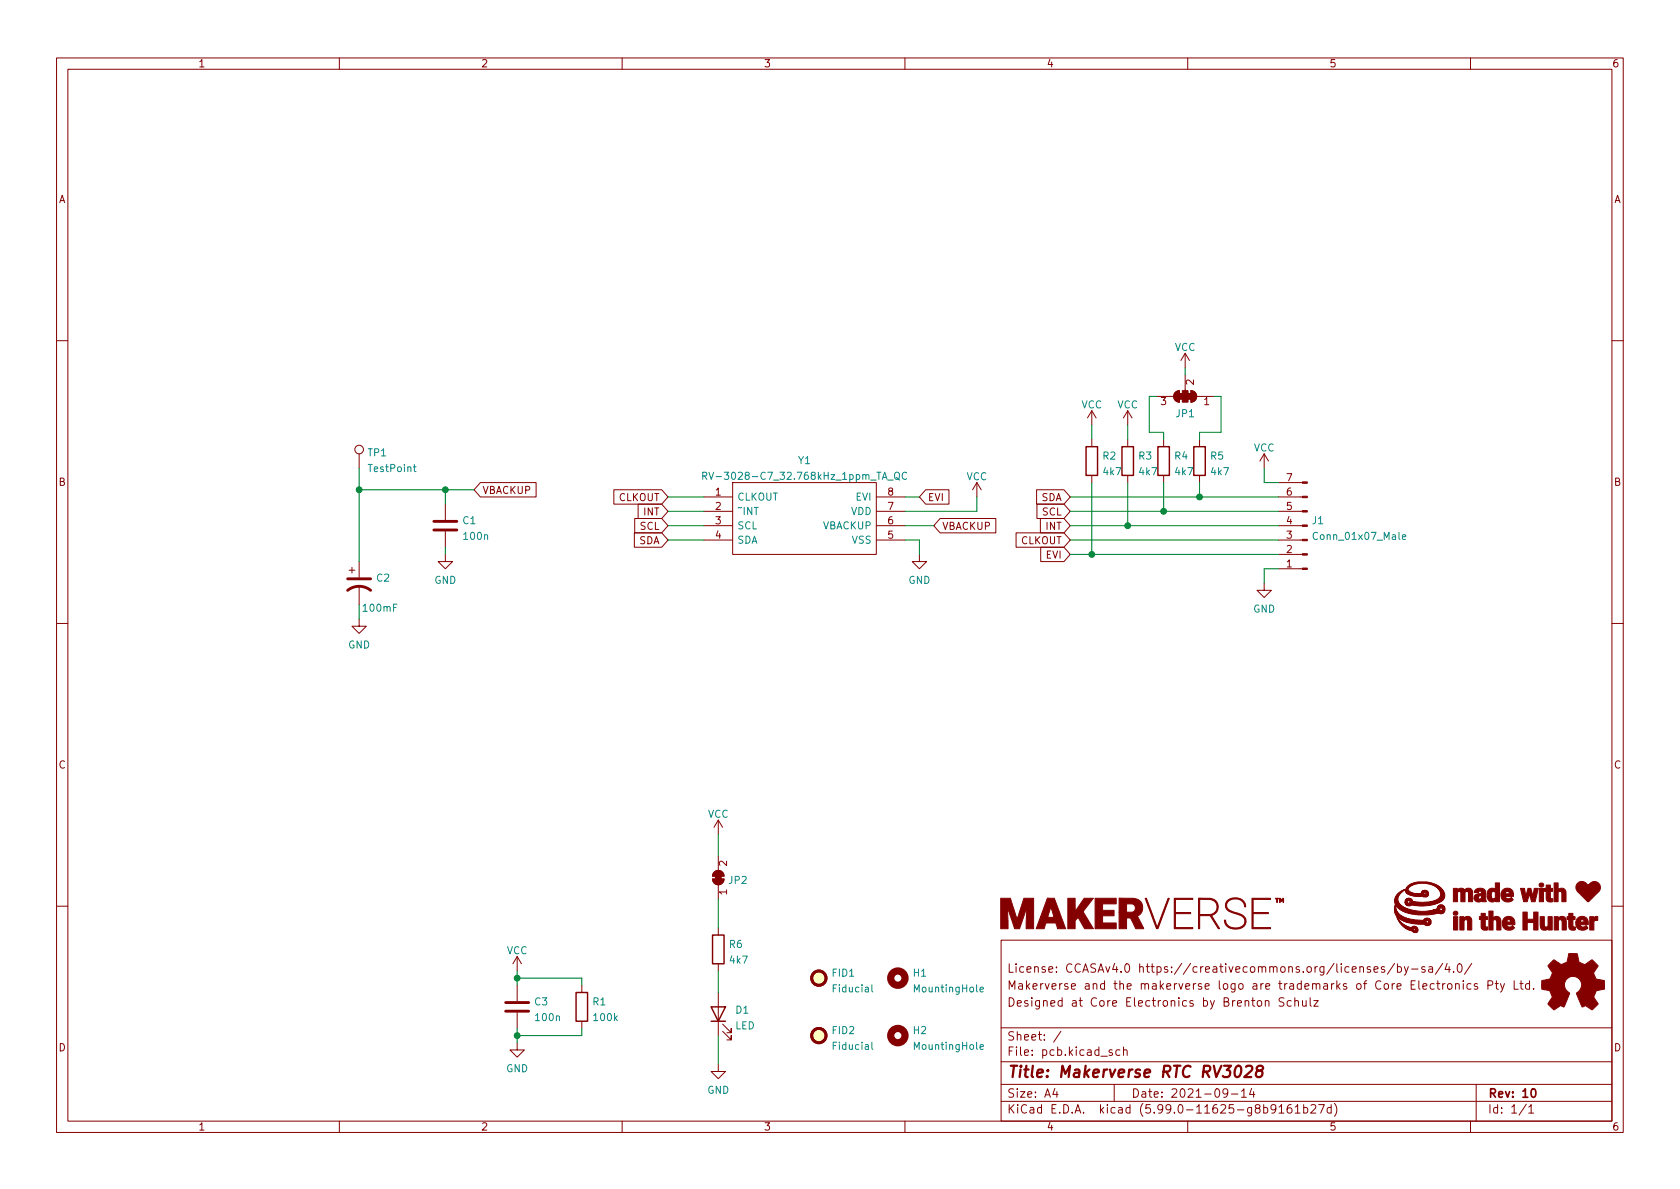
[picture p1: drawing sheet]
<svg xmlns="http://www.w3.org/2000/svg" width="297mm" height="210mm" viewBox="0 0 297 210" stroke-linecap="round" stroke-linejoin="round" font-family="sans-serif">
<g fill="none" stroke="#840000" stroke-width=".18">
<path d="M10 10.2h277v190.1h-277zM12 12.2h273v186.1h-273zM60 10.2v2M110 10.2v2M160 10.2v2M210 10.2v2M260 10.2v2M10 60.2h2M193 72.6l-.7 1.3M193 72.6v2.6M193 77.7v1.3M193 72.6l.8 1.3"/>
<path d="M199.4 72.6l-.8 1.3M199.4 72.6v2.6M199.4 77.7v1.3M199.4 72.6l.8 1.3M204.5 70.1h3M205.7 77.7v1.3M207.8 69.4l.7-.3v2a1.02 1.02 0 0 1-.9-.6 1.02 1.02 0 0 1 .2-1.1zM209.5 62.5l-.7 1.2M209.5 62.5v2.5M209.5 66.3v2.8M209.5 62.5l.8 1.2M210.6 69.1a1.02 1.02 0 0 1 1 1 1.02 1.02 0 0 1-1 1z"/>
<path d="M211.6 70.1h3M212.1 77.7v1.3M285 60.2h2M63.5 80.3v2.5M63.5 99.3v2.8M78.7 98v1.3h1.3l-1.3 1.3-1.2-1.3h1.2M78.7 89.1v2.8M78.7 94v2.8M84.9 85.3h9.9v2.6h-9.9l-1.1-1.3zM108.5 86.6h8.5l1.1 1.3-1.1 1.2h-8.5zM112.2 94.2h4.8l1.1 1.3-1.1 1.3h-4.8zM112.2 91.7h4.8l1.1 1.3-1.1 1.2h-4.8z"/>
<path d="M112.8 89.1h4.2l1.1 1.3-1.1 1.3h-4.2zM124.5 87.9h5M124.5 90.4h5M124.5 93h5M124.5 95.5h5M129.5 85.3h25.4v12.7h-25.4zM154.9 87.9h5.1M154.9 90.4h5.1M154.9 93h5.1M154.9 95.5h5.1M162.6 98v1.3h1.2l-1.2 1.3-1.3-1.3h1.3M163.7 86.6h4.1v2.5h-4.1l-1.1-1.2z"/>
<path d="M166.2 91.7h9.9v2.5h-9.9l-1.1-1.2zM172.7 85.3l-.7 1.3M172.7 85.3v2.6M172.7 85.3l.8 1.3M179.7 94.2h8.4l1.1 1.3-1.1 1.3h-8.4zM183.3 86.6h4.8l1.1 1.3-1.1 1.2h-4.8zM183.3 89.1h4.8l1.1 1.3-1.1 1.3h-4.8zM183.9 91.7h4.2l1.1 1.3-1.1 1.2h-4.2zM184 96.8h4.1l1.1 1.2-1.1 1.3h-4.1zM193 84.1v1.2M199.4 84.1v1.2M205.7 84.1v1.2"/>
<path d="M212.1 84.1v1.2M223.5 80.3l-.7 1.2M223.5 80.3v2.5M223.5 80.3l.8 1.2M226.1 85.3h4.2M226.1 87.9h4.2M226.1 90.4h4.2M226.1 93h4.2M226.1 95.5h4.2M226.1 98h4.2M10 110.2h2M61.7 100.8h1"/>
<path d="M62.2 100.3v1M63.5 109.5v1.2h1.3l-1.3 1.3-1.3-1.3h1.3M63.5 103.6v3.3M223.5 103.1v1.3h1.3l-1.3 1.3-1.3-1.3h1.3M226.1 100.6h4.2M285 110.2h2M126 155.4h2a1.02 1.02 0 0 1-1 1.1 1.02 1.02 0 0 1-1-1.1zM126.3 154.2a1.02 1.02 0 0 1 1.1-.2 1.02 1.02 0 0 1 .6 .9h-2zM127 145v2.6M127 151.4v2.5M127 156.5v2.5M127 145l-.8 1.3"/>
<path d="M127 145l.8 1.3M10 160.2h2M91.4 169.2v2.5M91.4 174.2v2.8M91.4 179.1v2.8M91.4 169.2l-.7 1.2M91.4 169.2l.8 1.2M102.9 174.2v1.3M127 164.1v1.2M127 170.4v1.3M127 175.5v7.6M177 166.3h108v32h-108z"/>
<path d="M223.7 177.1l.2-.2 .4 .1 .1 .9M223.7 176.9v1M227 176.5l-.6-.1-.3 .3 .2 .4 .6 .3v.4l-.2 .1h-.6M228.3 177l-.4-.1-.3 .3v.4l.1 .3h.6M228.9 177.1l.2-.2 .4 .1 .1 .9M228.9 176.4v1.5M230.3 176.9l.1 1h.3l.2-.1M230.9 176.9v1M231.6 176.4v1.3l.3 .2M232.3 176.9h.8l-.8 1h.8M242.9 171.4l.7-.1v-.3l-.5-.1-.2 .2 .1 .8h.6M244.8 171l-.4-.1-.2 .2 .1 .3 .5 .1v.4h-.6"/>
<path d="M246.6 170.4l-1.3 1.9M247.1 171l.4-.1 .3 .3v.4l-.2 .3h-.5M247.1 170.4v1.5M248.3 170.9l.3 1M249 170.9l-.5 1.4-.2 .1M249.6 171.4h1.1M251.9 171l-.3-.1-.2 .2v.3l.5 .1v.4h-.5M252.6 171h.6l.1 .9M253.3 171.3l-.5 .1a.29 .29 0 0 0-.2 .2 .29 .29 0 0 0 .2 .3h.5M253.6 174l-.5-.1-.2 .3v.4l.1 .3h.6M254 173.9h.6M254.2 173.4v1.3l.4 .2"/>
<path d="M255.1 173.9v1M255.1 170.4l-1.3 1.9M255.5 173.9l-.3 .1-.1 .2M255.9 170.4l-.4 1h.9M256.1 174l.3-.1 .3 .3v.4l-.3 .3h-.3l-.2-.3v-.4zM256.2 170.9v1M257 171.8v.1M257.4 174.1l.2-.2 .3 .1 .1 .9M257.4 173.9v1M257.9 170.5l.1-.1a.82 .82 0 0 1 .6 .7 .82 .82 0 0 1-.3 .8h-.1a.81 .81 0 0 1-.6-.6 .81 .81 0 0 1 .3-.8zM258.7 173.4v.2M258.7 173.9v1"/>
<path d="M260.1 174l-.5-.1-.2 .3v.4l.1 .3h.6M260.2 170.4l-1.3 1.9M261.2 174l-.3-.1-.3 .2 .1 .3 .5 .1v.4h-.6M263.1 174.2l.7-.1 .1-.2v-.3l-.3-.2h-.5v1.5M264.4 173.9h.5M264.6 173.4v1.3l.3 .2M265.3 173.9l.4 1M266 173.9l-.5 1.4-.2 .1M267.7 173.4v1.5h.7M268.7 173.9h.6M268.9 173.4v1.3l.4 .2M270.4 174l-.4-.1-.3 .3v.4l.2 .3h.5"/>
<path d="M270.4 173.4v1.5M271.2 174.8v.1M285 160.2h2M60 198.3v2M91.4 184.4v1.3h1.3l-1.3 1.2-1.2-1.2h1.2M102.9 180.6v1.3M110 198.3v2M127 188.2v1.3h1.3l-1.3 1.2-1.3-1.2h1.3M127.8 182.4l1.5 1.5v-.8v.8h-.8M127.8 181.1l1.5 1.5v-.7v.7h-.8M160 198.3v2M177 194.8h108"/>
<path d="M177 191.8h108M177 187.8h108M177 181.8h108M186.5 192.5l-.4 1h1M186.9 193v1M187.6 182.4l-1.3 1.9M196.6 185.7l-.3-.1-.2 .2v.3l.5 .1v.4h-.5M197 191.8v3M198 185.7l-.4-.1-.3 .3v.4l.1 .3h.6M198.6 185.8l.3-.2 .3 .1 .1 .9M198.6 185.1v1.5M210 198.3v2"/>
<path d="M217.1 193.2l-.3 .3h-.3l-.3-.3 .2-.6 .4-.1 .2 .2a.99 .99 0 0 1-.4 1.3h-.2M217.7 193.5h1.2M219.5 193l.4-.5v1.5M219.5 194h.9M221.3 192.5l-.4 1h1M221.6 193v1M225.6 196l-.3 .3h-.3l-.3-.3 .2-.6 .4-.1 .2 .2a.99 .99 0 0 1-.4 1.3h-.2M226.1 195.8l.5-.5v1.5M226.1 196.8h.9M228.3 195.3a.59 .59 0 0 0-.7 .7v.5l.1 .3h.4l.3-.1v-.5l-.1-.2-.4-.1-.3 .3M229 195.8l.4-.5v1.5M229 196.8h.9"/>
<path d="M230.5 195.9l.4-.1 .3 .3v.4l-.1 .3h-.6M230.5 195.3v1.5M231.8 195.5l.6-.2 .2 .2v.3l-.9 1h.9M233.1 195.3h1l-.6 1.5M235.4 195.9l-.5-.1-.3 .3v.4l.2 .3h.6M235.4 195.3v1.5M235.9 195.1a1.72 1.72 0 0 1 0 2.3M260 198.3v2M261 191.8v6.5M269.9 195.3l-1.3 1.9M270.3 195.8l.4-.5v1.5M270.3 196.8h.9"/>
<circle cx="63.5" cy="79.5" r=".76"/>
</g>
<path d="M270.9 192.6l.2-.1a.81 .81 0 0 1 .5 .7 .81 .81 0 0 1-.3 .8h-.1a.81 .81 0 0 1-.6-.6 .81 .81 0 0 1 .3-.8z" fill="none" stroke="#840000" stroke-width=".3"/>
<path d="M218.6 188.7a.46 .46 0 0 1 .5-.2 .46 .46 0 0 1 .3 .3 1.15 1.15 0 0 1-.7 1.7l-.2-.1a1.54 1.54 0 0 1 .1-1.7zM220.3 188.7l.3-.2h.5a.45 .45 0 0 1 .3 .5l-.1 .3-1.3 1.2h1.2M222.5 189.3l-.2-.2a.44 .44 0 0 1 .3-.6l.6 .1 .1 .3a.66 .66 0 0 1-.8 .4 .65 .65 0 0 0-.3 1.1 .65 .65 0 0 0 .9-.1 .65 .65 0 0 0 0-.9l-.2-.1" fill="none" stroke="#840000" stroke-width=".4"/>
<g fill="none" stroke="#840000" stroke-width="1.3">
<circle cx="158.7" cy="173" r="1.27"/>
<circle cx="158.7" cy="183.1" r="1.27"/>
</g>
<g fill="none" stroke="#008484" stroke-width=".18">
<path d="M73.1 82.6h.5M73.3 82.1v1.1l.3 .2M124.2 84.2l.7-.1 .1-.2-.1-.3-.7-.1v1.3M124.6 84.2l.4 .6M125.3 83.5l.5 1.3 .4-1.3M158.4 83.6l.1-.1a.43 .43 0 0 1 .5 .4v.4a.42 .42 0 0 1-.4 .5 .42 .42 0 0 1-.4-.5v-.4zM158.4 84.5l.7 .4M160.3 83.6a.6 .6 0 0 0-.8 .4 .6 .6 0 0 0 .6 .8l.2-.1M248 95l.6-.1-.1-.3h-.4l-.1 .1v.6h.5M154.2 174.1v1.1l.1 .2M173.3 175l.6-.1-.1-.3h-.3l-.2 .1v.6h.5M154.2 184.3v1.1l.1 .2"/>
<path d="M173.3 185.1l.6-.1-.1-.2-.3-.1-.2 .2v.6h.5"/>
</g>
<g fill="#840000" stroke="#840000" stroke-width=".18">
<path d="M257 162.1h.7v2.4h-.7z"/>
<path d="M272.2 157.1h.7v2.4h-.7z"/>
<path d="M269.3 161.3h.7v1.3h1.2v-1.3h.7v3.2h-.7v-1.4h-1.2v1.4h-.7z"/>
<path d="M281.1 162.1h.7v.3l.2-.3h.5v.7h-.4l-.3 .1v1.6h-.7z"/>
<path d="M261.9 161.5h.7v.6h.4v.5h-.4v1.2l.4 .1v.6h-.7l-.4-.3v-1.6h-.3v-.5h.3z"/>
<path d="M273.4 156.5h.7v.6h.4v.5h-.4v1.2l.1 .1h.3v.5l-.5 .1a.6 .6 0 0 1-.6-.6v-1.3h-.3v-.5h.3z"/>
<path d="M277.4 161.5h.7v.6h.4v.5h-.4v1.2l.2 .1h.2v.5l-.7 .1-.4-.4v-1.5h-.3v-.5h.3z"/>
<path d="M274.8 156.1h.7v1.2l.3-.2h.5l.5 .3 .1 2.1h-.8v-1.6l-.2-.3-.4 .2v1.7h-.7z"/>
<path d="M258.1 162.1h.7v.3l.5-.3a.71 .71 0 0 1 .9 .4v2h-.7v-1.7l-.2-.2-.4 .2v1.7h-.8z"/>
<path d="M274.8 162.1h.7v.3l.3-.3 .5-.1 .5 .3 .1 .6v1.6h-.7v-1.6l-.2-.3-.5 .2v1.7h-.7z"/>
<path d="M263.2 161.1h.8v1.2l.3-.2h.4a.65 .65 0 0 1 .7 .6v1.8h-.8v-1.6l-.2-.3-.4 .2v1.7h-.8z"/>
<path d="M272.3 162.1h.7v1.6l.2 .2 .5-.1v-1.7h.7v2.4h-.6l-.1-.3-.4 .3h-.4a.62 .62 0 0 1-.6-.6z"/>
<path d="M257 157.1h.7v.3l.3-.3h.5l.4 .3 .6-.3h.5l.4 .6v1.8h-.8v-1.7l-.2-.2-.4 .2v1.7h-.7v-1.7l-.2-.2-.4 .2v1.7h-.7z"/>
<path d="M264.4 156.1h.7v3.4h-.6l-.1-.3-.3 .3h-.5l-.4-.3-.3-.6h.8l.2 .3h.4l.1-.2v-.9l-.3-.2-.3 .2-.1 .8h-.8l.1-.7 .1-.5 .4-.3h.5l.4 .2z"/>
<path d="M265.9 162.4a1.1 1.1 0 0 1 1.2-.3 1.1 1.1 0 0 1 .7 1v.4h-1.4l.4 .4h.4l.3-.2 .3 .4-.5 .3-.8 .1a1.06 1.06 0 0 1-.9-1v-.5h1.5v-.2l-.2-.2-.3 .1-.2 .3h-.8z"/>
<path d="M278.9 162.4a1.3 1.3 0 0 1 1.3-.3l.5 .6 .1 .8-1.4 .1 .4 .3h.3l.3-.2 .3 .4-.4 .3-.8 .1a1.08 1.08 0 0 1-.9-1v-.5h1.5l-.1-.3-.1-.1-.4 .1-.1 .3h-.8z"/>
<path d="M265.7 157.4l.6-.3h.5l.4 .2 .3 .5 .1 .7-1.5 .1 .4 .3h.4l.3-.2 .3 .4-.3 .3-.5 .1h-.5l-.5-.3-.2-.4-.1-.7h1.5v-.2l-.1-.2-.4-.1-.3 .5h-.7z"/>
<path d="M260.8 157.4l.7-.3h.6l.4 .2 .2 .4 .1 1.8h-.7l-.1-.2-.3 .2h-.4l-.5-.3-.2-.4 1.1 .2 .3-.2v-.4h-.4l-.2 .2v.2h-.8l.1-.4 .2-.2 1.1-.2-.1-.3-.1-.1h-.3l-.1 .2h-.7z"/>
<path d="M268.8 157.1h.7l.3 1.4 .4-1.4h.5l.3 1.4 .3-1.4h.7l-.6 2.4h-.6l-.4-1.4-.4 1.4h-.6z"/>
<path d="M278.9 156.3l.7-.4 .5 .1 .6 .5h.2l.4-.4a1.07 1.07 0 0 1 1.6 .4l.1 .5-.2 .5-1.9 1.9-.2 .1-1.9-2.1-.2-.7z"/>
<path d="M247 162.2l.5 .7 1 .8 1 .4 .5-.3 .5 .2 .2 .3-.1 .5-.5 .1-.4-.3-.8-.2h1.1l.2 .2 .1-.3-.2-.1-.2 .2h-1l-.7-.4-.8-.9z"/>
<path d="M248.8 156.8l.6-.5 1.1-.3h1.7l.8 .1 1.3 .5 .7 .6 .4 .8v.6l-.2 .5-.5 .4-1.4 .5-1.6 .2-2.1-.2-.4 .2h-.3l-.3-.2-.2-.4 .8 .1 .1-.3-.3-.1-.2 .3h-.4l.1-.4 .3-.3h.6l.3 .2 .1 .3 .6 .1h2.3l1.1-.2 .5-.3 .4-.4v-.6l-.3-.8-.9-.6-1.2-.4h-1.3l-.9 .2-.7 .3-.4 .4v.3l.6 .5 1 .2 .7-.1 .1-.3 .2-.2h.6l.3 .3v.6l-.3 .2h-.5l-.1-.1h-1.6l-1-.4h2.8l.2 .1 .1-.2-.3-.1-.1 .2h-2.8l-.4-.5 .1-.5z"/>
<path d="M247.1 158.1l.8-.6 .5-.2-1 1-.2 .3v.7l.2 .5 .4 .3 1.2 .7 2 .4h1.1l1.3-.3h1.2l.3 .2 .1-.2-.1-.4-.3 .1v.3h-1.2l.7-.2 .3-.6 .5-.1 .3 .1 .2 .3v.7l-.1 .3-.4 .2-.6-.2-.8 .3-1 .1-2.2-.1-2-.4-1-.6-.5-.7v.7l.2 .5 .4 .5 .5 .3 .9 .4 1.4 .3 1.5 .1 .2-.3 .5-.1 .5 .2 .1 .6-.2 .4-.6 .1-.3-.3h-1.6l-1.6-.3h3.4l.4 .1 .1-.2-.2-.2h-.2l-.1 .3h-3.5l-.3-.2-1.2-.7-.5-1v-.8l.1-.4-.1-.9z"/>
<path d="M274.2 170.2l.6-.5 .8 .6a.62 .62 0 0 0 1.1 0l.2-.1a1.62 1.62 0 0 0 .4-1.3l.1-.3 1.5 .1 .1 .7a.74 .74 0 0 0 .7 1l.5 .2 1.3-.9 1 1.1-.4 .6a.75 .75 0 0 0-.1 1.2l.2 .5 1.5 .3v1.5l-1.4 .3-.1 .1a1.23 1.23 0 0 0-.3 1.2l.7 1-.1 .2-1 .9-.8-.6a.54 .54 0 0 0-.9 .1l-1.1-2.4a2.33 2.33 0 0 0 .9-1.9 1.54 1.54 0 0 0-2.5-.7 1.54 1.54 0 0 0 .4 2.5l-1 2.5a.69 .69 0 0 0-1.1 .1l-.6 .4-1.1-1.1 .8-1.2-.3-.5a.71 .71 0 0 0-.9-.7l-.7-.2v-1.5l.4-.1a1.11 1.11 0 0 0 1.3-.7 .72 .72 0 0 0-.2-1.2l-.4-.6z"/>
<path d="M230.3 85.2h.8v.3h-.8z"/>
<path d="M230.3 87.8h.8v.2h-.8z"/>
<path d="M230.3 90.3h.8v.2h-.8z"/>
<path d="M230.3 92.8h.8v.3h-.8z"/>
<path d="M230.3 95.4h.8v.2h-.8z"/>
<path d="M230.3 97.9h.8v.3h-.8z"/>
<path d="M230.3 100.5h.8v.2h-.8z"/>
<path d="M225.5 158.8h.6v.1h-.2v.7h-.2v-.7h-.2z"/>
<path d="M193.6 158.8h3.8v1h-2.5v1.2h2.1v.9h-2.1v1.3h2.5v1h-3.8z"/>
<path d="M207.6 158.8h3.3v.2h-3.1v2.4h2.7v.2h-2.7v2.4h3.1v.2h-3.3z"/>
<path d="M221.4 158.8h3.2v.2h-3v2.4h2.7v.2h-2.7v2.4h3v.2h-3.2z"/>
<path d="M226.2 158.8l.4 .4 .3-.4v.8h-.1v-.6l-.2 .4-.2-.4v.6h-.2z"/>
<path d="M188.8 158.8h1.3v2.4l1.6-2.4h1.6l-1.8 2.4 1.8 3h-1.5l-1.2-2-.5 .6v1.4h-1.3z"/>
<path d="M197.9 158.8h2.5a1.65 1.65 0 0 1 1.6 1.3 1.65 1.65 0 0 1-.9 1.9l1.1 2.2h-1.4l-.9-1.9h-.7v1.9h-1.3v-2.9h2.3a.75 .75 0 0 0 .5-.8 .75 .75 0 0 0-.6-.7h-.9v1.5h-1.3z"/>
<path d="M202.5 158.8h.2l1.9 5.2 1.9-5.2h.2l-2 5.4a.25 .25 0 0 1-.2 0 .25 .25 0 0 1-.1-.3z"/>
<path d="M211.9 158.8l2.2 .1a1.51 1.51 0 0 1 1.3 1.4 1.51 1.51 0 0 1-1.2 1.5l1.4 2.4h-.2l-1.4-2.3h-1.9v2.3h-.2v-2.5h2a1.34 1.34 0 0 0 1.3-1.3 1.34 1.34 0 0 0-1.3-1.4h-1.8v2.7h-.2z"/>
<path d="M185.2 158.8h1.2l2 5.4h-1.4l-.3-1h-1.8l-.3 1h-1.4l.8-2h2.4l-.6-1.8-.6 1.8h-1.2z"/>
<path d="M176.9 158.8h1.7l1.2 3.7 1.2-3.7h1.8v5.4h-1.4l.2-3.7-1.3 3.7h-.9l-1.3-3.8 .1 3.8h-1.3z"/>
<path d="M216.9 159.4a2.08 2.08 0 0 1 3.3 .5v.5h-.1a1.68 1.68 0 0 0-1.5-1.4 1.68 1.68 0 0 0-1.7 .9 1.18 1.18 0 0 0 1.1 1.3l.5 .2a1.73 1.73 0 0 1 1.8 1.7 1.86 1.86 0 0 1-2.5 1.1h-.2a1.49 1.49 0 0 1-1.1-1.5h.2a1.69 1.69 0 0 0 2.3 1.3 1.15 1.15 0 0 0 1.1-1.2 1.15 1.15 0 0 0-1.1-1.1l-1-.3a1.29 1.29 0 0 1-1.1-2z"/>
<path d="M126 155.4h2a1.02 1.02 0 0 1-1 1.1 1.02 1.02 0 0 1-1-1.1z"/>
<path d="M126.3 154.2a1.02 1.02 0 0 1 1.1-.2 1.02 1.02 0 0 1 .6 .9h-2z"/>
<path d="M126.5 154.7h1v1h-1z"/>
<path d="M210.6 69.1a1.02 1.02 0 0 1 1 1 1.02 1.02 0 0 1-1 1z"/>
<path d="M207.8 69.4l.7-.3v2a1.02 1.02 0 0 1-.9-.6 1.02 1.02 0 0 1 .2-1.1z"/>
<path d="M210.1 69.6h.5v1h-.5z"/>
<path d="M209 69.1h1.1v2h-1.1z"/>
<path d="M208.5 69.6h.5v1h-.5z"/>
<circle cx="257.3" cy="161.5" r=".38"/>
<circle cx="272.5" cy="156.4" r=".4"/>
</g>
<g fill="none" stroke="#840000" stroke-width=".51">
<path d="M76.7 93.7h4.1M76.7 92.2h4.1M61.5 104.4a3.3 3.3 0 0 1 4 0M61.5 102.4h4M89.4 178.8h4.1M89.4 177.3h4.1"/>
<circle cx="144.8" cy="173" r="1.27"/>
<circle cx="144.8" cy="183.1" r="1.27"/>
</g>
<path d="M192 79h2.1v5.1h-2.1zM198.4 79h2v5.1h-2zM204.7 79h2.1v5.1h-2.1zM211.1 79h2v5.1h-2zM101.9 175.5h2v5.1h-2zM125.7 178h2.6l-1.3 2.6zM126 165.3h2v5.1h-2zM125.7 180.6h2.6" fill="none" stroke="#840000" stroke-width=".25"/>
<g fill="#ffffc2" stroke="#ffffc2" stroke-width=".18">
<circle cx="144.8" cy="173" r="1.27"/>
<circle cx="144.8" cy="183.1" r="1.27"/>
</g>
<g fill="none" stroke="#008400" stroke-width=".18">
<path d="M193 75.2v2.5M199.4 75.2v2.5M204.5 70.1h-1.3v6.3h2.5v1.3M209.5 65v1.3M214.6 70.1h1.3v6.3h-3.8v1.3M63.5 86.6h20.3M63.5 82.8v16.5M78.7 86.6v2.5M78.7 96.8v1.2M118.1 93h6.4M118.1 87.9h6.4M118.1 95.5h6.4"/>
<path d="M118.1 90.4h6.4M160 93h5.1M160 95.5h2.6v2.5M160 87.9h2.6M172.7 87.9v2.5h-12.7M189.2 93h36.9M189.2 87.9h36.9M189.2 95.5h36.9M189.2 90.4h36.9M189.2 98h36.9M193 85.3v12.7M199.4 85.3v7.7"/>
<path d="M205.7 85.3v5.1M212.1 85.3v2.6M223.5 82.8v2.5h2.6M63.5 106.9v2.6M226.1 100.6h-2.6v2.5M127 147.6v3.8M127 159v5.1M91.4 173h11.5v1.2M91.4 171.7v2.5M127 171.7v3.8M91.4 181.9v2.5M102.9 181.9v1.2h-11.5"/>
<path d="M127 183.1v5.1"/>
</g>
<g fill="#008400" stroke="#008400" stroke-width=".18">
<circle cx="91.4" cy="173" r=".51"/>
<circle cx="78.7" cy="86.6" r=".51"/>
<circle cx="63.5" cy="86.6" r=".51"/>
<circle cx="91.4" cy="183.1" r=".51"/>
<circle cx="199.4" cy="93" r=".51"/>
<circle cx="205.7" cy="90.4" r=".51"/>
<circle cx="212.1" cy="87.9" r=".51"/>
<circle cx="193" cy="98" r=".51"/>
</g>
<text font-size="2.8" fill="#840000" x="178" y="190.6">Title: Makerverse RTC RV3028</text>
<g font-size="2.1" fill="#840000">
<text x="178" y="172">License: CCASAv4.0 https://creativecommons.org/licenses/by-sa/4.0/</text>
<text x="178" y="178">Designed at Core Electronics by Brenton Schulz</text>
<text x="178" y="175">Makerverse and the makerverse logo are trademarks of Core Electronics Pty Ltd.</text>
<text x="178" y="184">Sheet: /</text>
<text x="178" y="186.7">File: pcb.kicad_sch</text>
<text x="178" y="196.9">KiCad E.D.A. kicad (5.99.0-11625-g8b9161b27d)</text>
<text x="178" y="194.1">Size: A4</text>
<text x="200" y="194.1">Date: 2021-09-14</text>
<text x="263" y="194.1">Rev: 10</text>
<text x="263" y="196.9">Id: 1/1</text>
</g>
<g font-size="1.8" fill="#840000">
<text x="35" y="11.9">1</text>
<text x="85" y="11.9">2</text>
<text x="135" y="11.9">3</text>
<text x="185" y="11.9">4</text>
<text x="235" y="11.9">5</text>
<text x="285" y="11.9">6</text>
<text x="10.3" y="35.9">A</text>
<text x="285.3" y="35.9">A</text>
<text x="205.2" y="71.6">3</text>
<text x="211.1" y="68.1" transform="rotate(-90 211.1 68.1)">2</text>
<text x="212.9" y="71.6">1</text>
<text x="10.3" y="85.9">B</text>
<text x="85.2" y="87.3">VBACKUP</text>
<text x="109.3" y="88.6">CLKOUT</text>
<text x="126.5" y="87.6">1</text>
<text x="157" y="87.6">8</text>
<text x="164" y="88.6">EVI</text>
<text x="184.1" y="88.6">SDA</text>
<text x="227.5" y="87.6">6</text>
<text x="227.5" y="85.1">7</text>
<text x="285.3" y="85.9">B</text>
<text x="113.1" y="93.7">SCL</text>
<text x="113.8" y="91.1">INT</text>
<text x="126.5" y="90.2">2</text>
<text x="126.5" y="92.7">3</text>
<text x="126.5" y="95.2">4</text>
<text x="157" y="95.2">5</text>
<text x="157" y="92.7">6</text>
<text x="157" y="90.2">7</text>
<text x="166.5" y="93.7">VBACKUP</text>
<text x="184.3" y="91.1">SCL</text>
<text x="185" y="93.7">INT</text>
<text x="227.5" y="95.2">3</text>
<text x="227.5" y="92.7">4</text>
<text x="227.5" y="90.2">5</text>
<text x="112.9" y="96.2">SDA</text>
<text x="180.4" y="96.2">CLKOUT</text>
<text x="184.9" y="98.8">EVI</text>
<text x="227.5" y="100.3">1</text>
<text x="227.5" y="97.8">2</text>
<text x="10.3" y="135.9">C</text>
<text x="285.3" y="135.9">C</text>
<text x="128.5" y="153.1" transform="rotate(-90 128.5 153.1)">2</text>
<text x="128.5" y="158.2" transform="rotate(-90 128.5 158.2)">1</text>
<text x="10.3" y="185.9">D</text>
<text x="285.3" y="185.9">D</text>
<text x="35" y="199.9">1</text>
<text x="85" y="199.9">2</text>
<text x="135" y="199.9">3</text>
<text x="185" y="199.9">4</text>
<text x="235" y="199.9">5</text>
<text x="285" y="199.9">6</text>
</g>
<g font-size="1.8" fill="#008484">
<text x="207.7" y="62">VCC</text>
<text x="191.2" y="72.2">VCC</text>
<text x="197.5" y="72.2">VCC</text>
<text x="208" y="73.8">JP1</text>
<text x="65.1" y="80.7">TP1</text>
<text x="65.3" y="83.5">TestPoint</text>
<text x="141.2" y="82.1">Y1</text>
<text x="195" y="81.3">R2</text>
<text x="201.4" y="81.3">R3</text>
<text x="207.7" y="81.3">R4</text>
<text x="214.1" y="81.3">R5</text>
<text x="221.7" y="79.8">VCC</text>
<text x="126.2" y="84.8">RV-3028-C7_32.768kHz_1ppm_TA_QC</text>
<text x="130.3" y="88.5">CLKOUT</text>
<text x="151.3" y="88.5">EVI</text>
<text x="170.9" y="84.9">VCC</text>
<text x="195.1" y="84">4k7</text>
<text x="201.5" y="84">4k7</text>
<text x="207.8" y="84">4k7</text>
<text x="214.2" y="84">4k7</text>
<text x="81.8" y="92.7">C1</text>
<text x="82.1" y="95.5">100n</text>
<text x="130.3" y="91.1">~INT</text>
<text x="130.3" y="93.6">SCL</text>
<text x="145.4" y="93.6">VBACKUP</text>
<text x="150.4" y="91.1">VDD</text>
<text x="232" y="92.7">J1</text>
<text x="232.7" y="95.5">Conn_01x07_Male</text>
<text x="130.3" y="96.1">SDA</text>
<text x="150.6" y="96.1">VSS</text>
<text x="66.6" y="102.8">C2</text>
<text x="76.8" y="103.2">GND</text>
<text x="160.6" y="103.2">GND</text>
<text x="64.4" y="108.2">100mF</text>
<text x="221.6" y="108.3">GND</text>
<text x="61.5" y="114.7">GND</text>
<text x="125.1" y="144.6">VCC</text>
<text x="128.9" y="156.3">JP2</text>
<text x="129" y="167.6">R6</text>
<text x="89.6" y="168.7">VCC</text>
<text x="129.1" y="170.4">4k7</text>
<text x="147.2" y="172.7">FID1</text>
<text x="161.5" y="172.7">H1</text>
<text x="94.5" y="177.8">C3</text>
<text x="104.8" y="177.8">R1</text>
<text x="130.1" y="179.2">D1</text>
<text x="147.4" y="175.5">Fiducial</text>
<text x="161.9" y="175.5">MountingHole</text>
<text x="94.8" y="180.6">100n</text>
<text x="105.1" y="180.6">100k</text>
<text x="130" y="182">LED</text>
<text x="147.2" y="182.9">FID2</text>
<text x="147.4" y="185.6">Fiducial</text>
<text x="161.5" y="182.9">H2</text>
<text x="161.9" y="185.6">MountingHole</text>
<text x="89.5" y="189.6">GND</text>
<text x="125" y="193.4">GND</text>
</g>
</svg>
